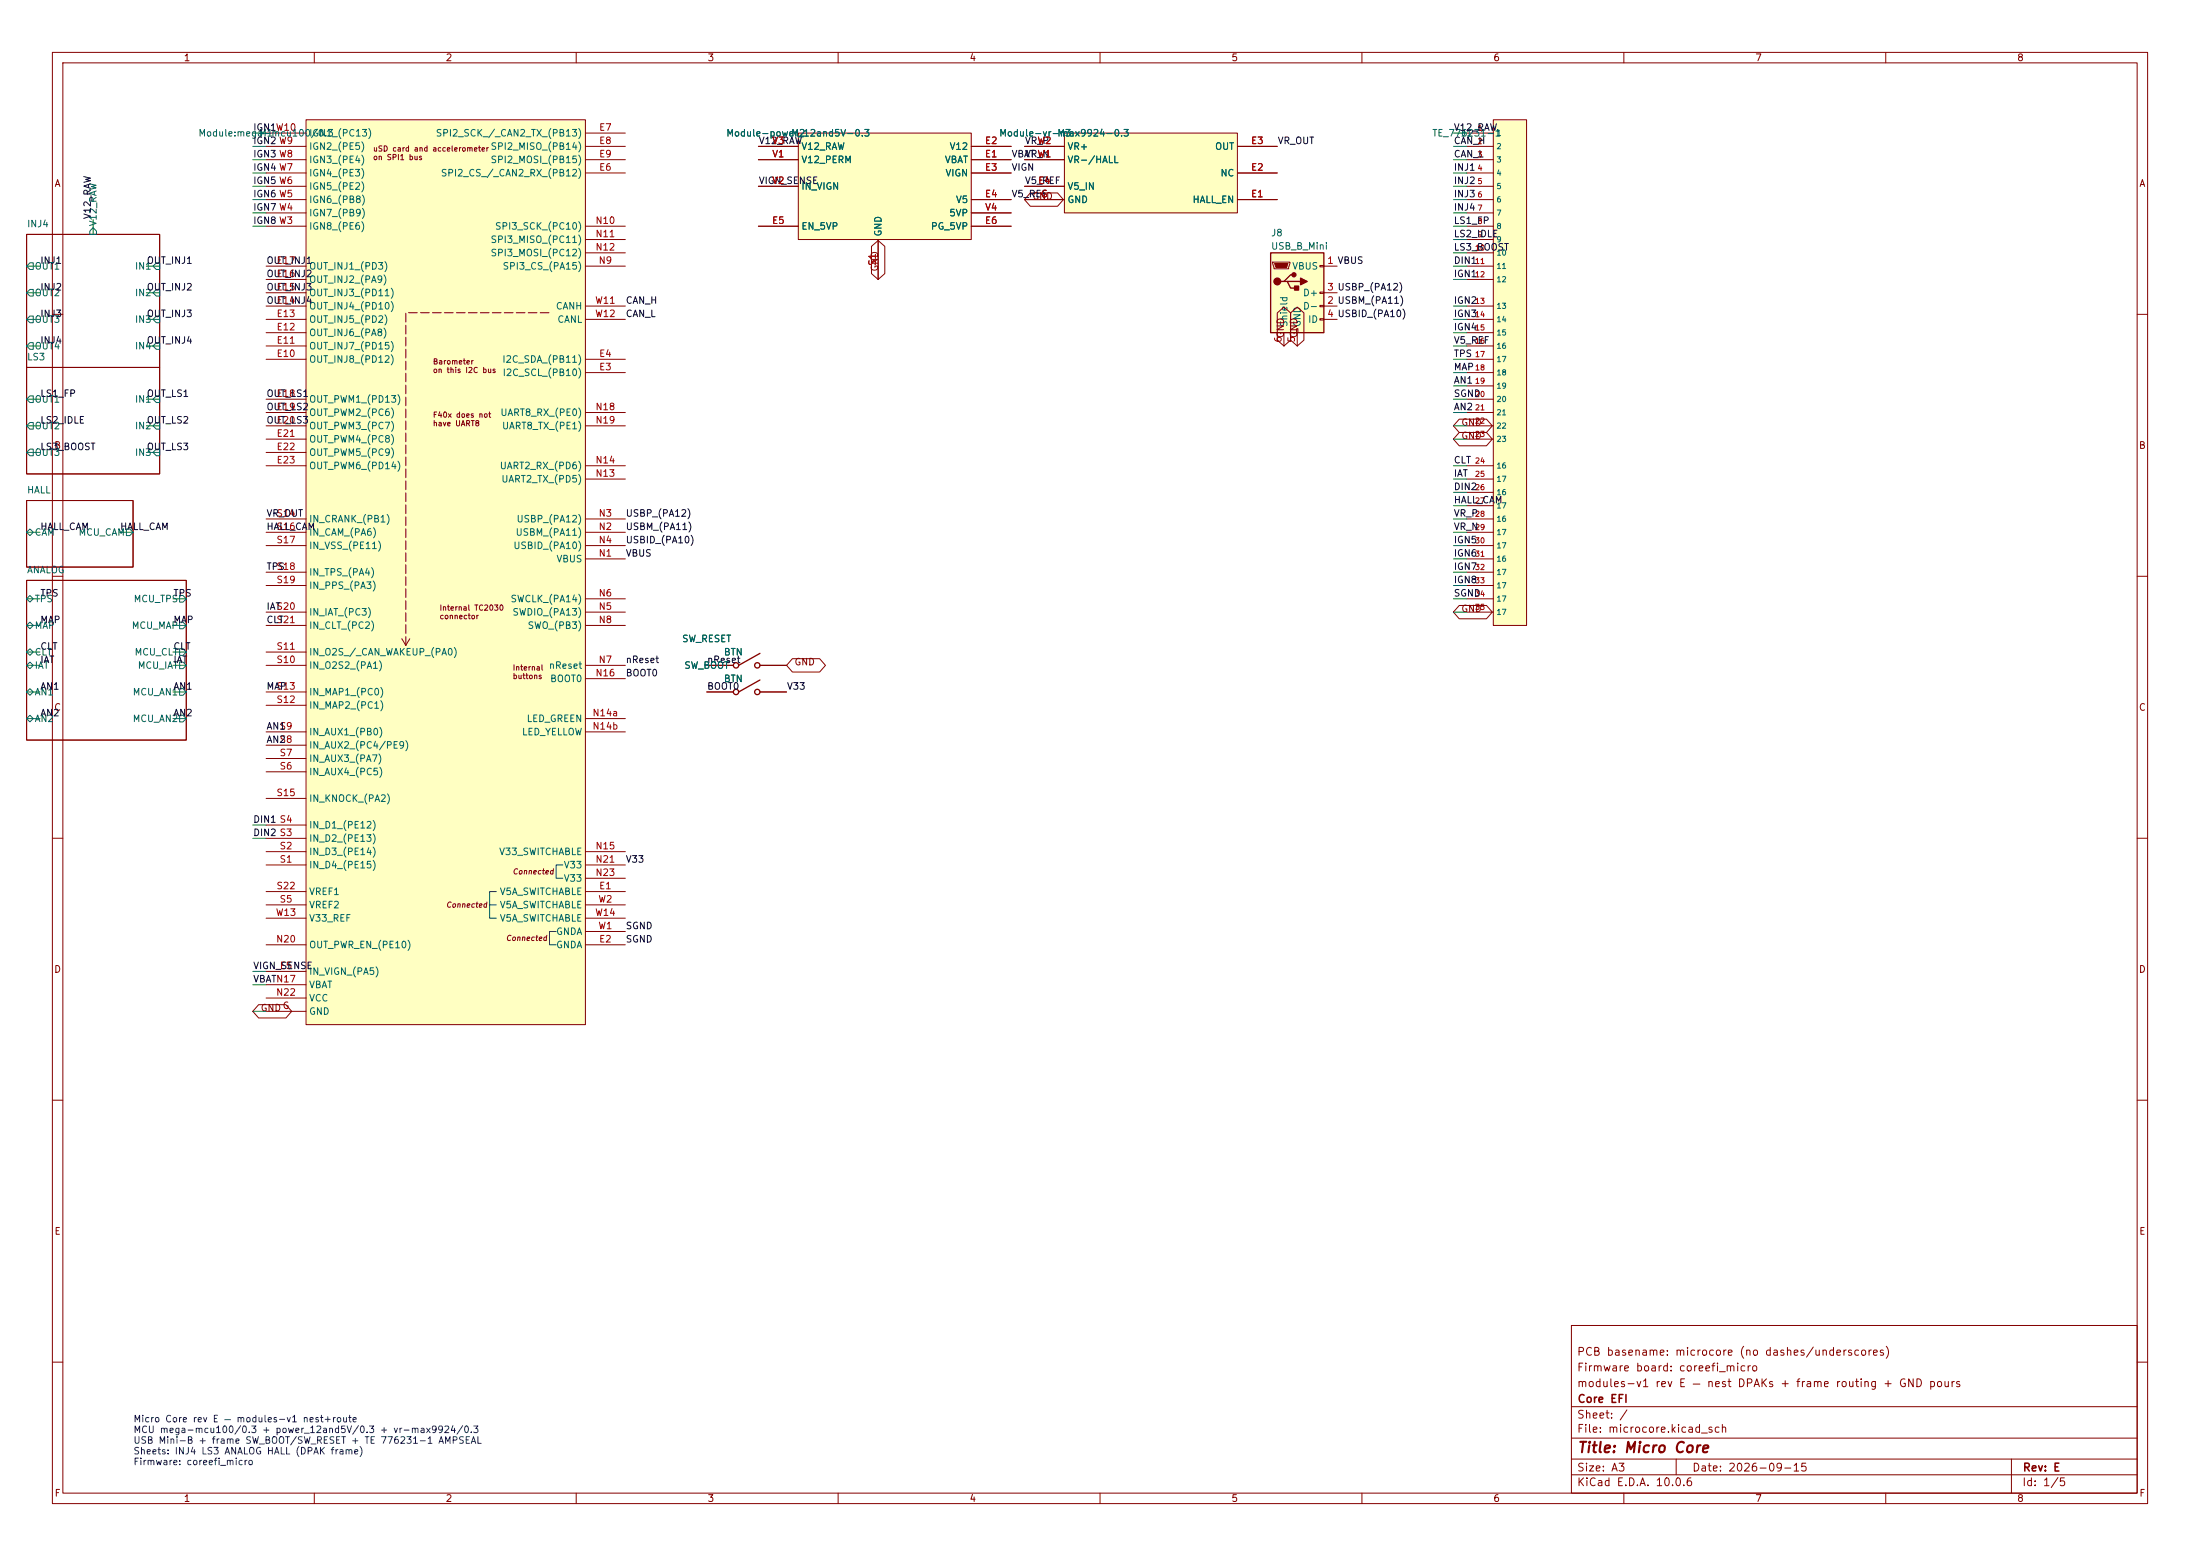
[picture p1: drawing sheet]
<svg xmlns="http://www.w3.org/2000/svg" width="420mm" height="297mm" viewBox="0 0 420 297" stroke-linecap="round" stroke-linejoin="round" font-family="sans-serif">
<g fill="none" stroke="#840000" stroke-width=".19">
<path d="M10 10h400v277h-400zM12 12h396v273h-396zM60 10v2M110 10v2M160 10v2M210 10v2M260 10v2M310 10v2M360 10v2M5.1 44.7h25.4v25.4h-25.4zM5.1 70.1h25.4v20.4h-25.4zM10 60h2"/>
<path d="M408 60h2M5.1 95.5h20.3v12.7h-20.3zM5.1 110.8h30.5v30.5h-30.5zM10 110h2M408 110h2M10 160h2M408 160h2M10 210h2M408 210h2M300 253h108v32h-108zM10 260h2M300 278.5h108"/>
<path d="M300 274.5h108M300 268.5h108M320 278.5v3M384 278.5v6.5M408 260h2M60 285v2M110 285v2M160 285v2M210 285v2M260 285v2M300 281.5h108M310 285v2"/>
<path d="M360 285v2"/>
</g>
<g fill="none" stroke="#006464" stroke-width=".19">
<path d="M5.1 50.8l.6-.6h.6v1.2h-.6zM5.1 55.9l.6-.7h.6v1.3h-.6zM17.8 43.5l.6 .6v.6h-1.3v-.6zM29.8 50.2h.7v1.2h-.7l-.6-.6zM29.8 55.2h.7v1.3h-.7l-.6-.6zM5.7 75.6h.6v1.2h-.6l-.6-.6zM5.7 60.3h.6v1.3h-.6l-.6-.6zM5.7 65.4h.6v1.3h-.6l-.6-.7zM29.8 75.6h.7v1.2h-.7l-.6-.6zM29.8 60.3h.7v1.3h-.7l-.6-.6zM29.8 65.4h.7v1.3h-.7l-.6-.7zM5.7 80.6h.6v1.3h-.6l-.6-.6z"/>
<path d="M5.7 85.7h.6v1.3h-.6l-.6-.6zM29.8 80.6h.7v1.3h-.7l-.6-.6zM29.8 85.7h.7v1.3h-.7l-.6-.6zM5.1 114.3l.6-.6 .6 .6-.6 .6zM5.1 119.4l.6-.7 .6 .7-.6 .6zM5.1 101.6l.6-.6 .6 .6-.6 .6zM24.1 101h.7l.6 .6-.6 .6h-.7zM34.3 113.7h.6l.7 .6-.7 .6h-.6zM34.3 118.7h.6l.7 .7-.7 .6h-.6zM5.1 132.1l.6-.7 .6 .7-.6 .6zM5.1 137.2l.6-.7 .6 .7-.6 .6zM5.7 123.8l.6 .7-.6 .6-.6-.6z"/>
<path d="M5.7 126.4l.6 .6-.6 .6-.6-.6zM34.3 123.8h.6l.7 .7-.7 .6h-.6zM34.3 126.4h.6l.7 .6-.7 .6h-.6zM34.3 131.4h.6l.7 .7-.7 .6h-.6zM34.3 136.5h.6l.7 .7-.7 .6h-.6z"/>
</g>
<path d="M58.4 22.9h53.4v172.7h-53.4z" fill="#ffffc2"/>
<g fill="none" stroke="#840000" stroke-width=".19">
<path d="M50.8 33h7.6M50.8 25.4h7.6M50.8 27.9h7.6M50.8 30.5h7.6M50.8 38.1h7.6M50.8 35.6h7.6M58.4 22.9h53.4v172.7h-53.4zM111.8 33h7.6M111.8 25.4h7.6M111.8 27.9h7.6M111.8 30.5h7.6M50.8 58.4h7.6"/>
<path d="M50.8 55.9h7.6M50.8 53.3h7.6M50.8 50.8h7.6M50.8 43.2h7.6M50.8 40.6h7.6M111.8 58.4h7.6M111.8 50.8h7.6M111.8 43.2h7.6M111.8 45.7h7.6M111.8 48.3h7.6M50.8 68.6h7.6M50.8 66h7.6"/>
<path d="M50.8 63.5h7.6M50.8 61h7.6M50.8 76.2h7.6M50.8 78.7h7.6M111.8 71.1h7.6M111.8 68.6h7.6M111.8 61h7.6M111.8 78.7h7.6M50.8 81.3h7.6M50.8 83.8h7.6M50.8 86.4h7.6M50.8 88.9h7.6"/>
<path d="M50.8 99.1h7.6M111.8 81.3h7.6M111.8 88.9h7.6M111.8 99.1h7.6M111.8 91.4h7.6M50.8 101.6h7.6M50.8 104.1h7.6M50.8 116.8h7.6M50.8 119.4h7.6M50.8 109.2h7.6M50.8 111.8h7.6M111.8 106.7h7.6"/>
<path d="M111.8 101.6h7.6M111.8 104.1h7.6M111.8 116.8h7.6M111.8 114.3h7.6M111.8 119.4h7.6M50.8 127h7.6M50.8 139.7h7.6M50.8 124.5h7.6M50.8 134.6h7.6M50.8 132.1h7.6M76.7 121.9l.8 1.3 .7-1.3M111.8 127h7.6"/>
<path d="M111.8 137.2h7.6M111.8 139.7h7.6M111.8 129.5h7.6M50.8 157.5h7.6M50.8 147.3h7.6M50.8 144.8h7.6M50.8 142.2h7.6M50.8 152.4h7.6M50.8 170.2h7.6M50.8 162.6h7.6M50.8 165.1h7.6M50.8 160h7.6"/>
<path d="M50.8 172.7h7.6M50.8 175.3h7.6M111.8 170.2h7.6M111.8 162.6h7.6M111.8 165.1h7.6M111.8 167.6h7.6M111.8 172.7h7.6M111.8 177.8h7.6M111.8 175.3h7.6M50.8 180.3h7.6M50.8 185.4h7.6M50.8 193h7.6"/>
<path d="M50.8 188h7.6M50.8 190.5h7.6M111.8 180.3h7.6"/>
</g>
<path d="M77.5 123.2v-63.5h27.9" fill="none" stroke="#840000" stroke-width=".19" stroke-dasharray="1.7 .6"/>
<path d="M93.5 172.7h1.2M94.7 170.2h-1.2v5.1h1.2M106.2 177.8h-1.3v2.5h1.3M107.4 165.1h-1.2v2.5h1.2" fill="none" stroke="#073763" stroke-width=".19"/>
<path d="M285.1 22.9h6.3v96.5h-6.3z" fill="#ffffc2"/>
<g fill="none" stroke="#840000" stroke-width=".19">
<path d="M280 25.4h5.1M280 27.9h5.1M280 30.5h5.1M280 33h5.1M280 35.6h5.1M280 38.1h5.1M285.1 22.9h6.3v96.5h-6.3zM280 40.6h5.1M280 43.2h5.1M280 45.7h5.1M280 48.3h5.1M280 50.8h5.1"/>
<path d="M280 53.3h5.1M280 58.4h5.1M280 61h5.1M280 63.5h5.1M280 66h5.1M280 68.6h5.1M280 71.1h5.1M280 73.7h5.1M280 76.2h5.1M280 78.7h5.1M280 81.3h5.1M280 83.8h5.1"/>
<path d="M280 88.9h5.1M280 91.4h5.1M280 94h5.1M280 96.5h5.1M280 99.1h5.1M280 101.6h5.1M280 104.1h5.1M280 106.7h5.1M280 109.2h5.1M280 111.8h5.1M280 114.3h5.1M280 116.8h5.1"/>
</g>
<path d="M203.2 25.4h33v15.2h-33z" fill="#ffffc2"/>
<path d="M195.6 38.1h7.6M195.6 27.9h7.6M195.6 35.6h7.6M195.6 30.5h7.6M203.2 25.4h33v15.2h-33zM236.2 38.1h7.6M236.2 33h7.6M236.2 27.9h7.6M134.9 132.1h5.1M145.1 132.1h5.1" fill="none" stroke="#840000" stroke-width=".19"/>
<g fill="none" stroke="#840000" stroke-width=".25">
<path d="M145.1 129.8l-4.1 2.3"/>
<circle cx="140.5" cy="132.1" r=".51"/>
<circle cx="144.6" cy="132.1" r=".51"/>
</g>
<path d="M152.4 25.4h33v20.3h-33z" fill="#ffffc2"/>
<g fill="none" stroke="#840000" stroke-width=".19">
<path d="M144.8 30.5h7.6M144.8 27.9h7.6M144.8 35.6h7.6M152.4 25.4h33v20.3h-33zM185.4 30.5h7.6M185.4 27.9h7.6M185.4 33h7.6M185.4 38.1h7.6M144.8 43.2h7.6M167.6 45.7v7.6M185.4 43.2h7.6M185.4 40.6h7.6"/>
<path d="M134.9 127h5.1M145.1 127h5.1"/>
</g>
<g fill="none" stroke="#840000" stroke-width=".25">
<path d="M145.1 124.7l-4.1 2.3"/>
<circle cx="140.5" cy="127" r=".51"/>
<circle cx="144.6" cy="127" r=".51"/>
</g>
<path d="M242.6 48.3h10.1v15.2h-10.1z" fill="#ffffc2"/>
<path d="M242.6 48.3h10.1v15.2h-10.1zM245.1 53.7h.6l.7 1.3h1.2M245.7 53.7h2.6M247 52.5h-.6l-1.3 1.2h-.6" fill="none" stroke="#840000" stroke-width=".25"/>
<g fill="none" stroke="#840000" stroke-width=".19">
<path d="M144.8 30.5h7.6M144.8 27.9h7.6M144.8 35.6h7.6M185.4 30.5h7.6M185.4 27.9h7.6M185.4 33h7.6M185.4 38.1h7.6M195.6 30.5h7.6M195.6 27.9h7.6M195.6 38.1h7.6M195.6 35.6h7.6M196.7 36.8h5.2l1.1 1.3-1.1 1.3h-5.2l-1.1-1.3z"/>
<path d="M236.2 27.9h7.6M236.2 33h7.6M236.2 38.1h7.6M144.8 43.2h7.6M166.4 47l1.2-1.1 1.3 1.1v5.2l-1.3 1.1-1.2-1.1zM167.6 45.7v7.6M185.4 43.2h7.6M185.4 40.6h7.6M243 50h3.3v.3l-.3 1h-2.8zM243.8 59.7l1.3-1.1 1.3 1.1v5.2l-1.3 1.1-1.3-1.1zM246.4 59.7l1.2-1.1 1.3 1.1v5.2l-1.3 1.1-1.2-1.1zM252 50.7h.7v.2h-.7z"/>
<path d="M252 55.8h.7v.2h-.7zM252 58.3h.7v.2h-.7zM252.7 50.8h2.6M252.7 58.4h2.6M252.7 55.9h2.6M245.1 63.5v2.5M247.5 62.7h.3v.8h-.3zM247.6 63.5v2.5M252 60.8h.7v.3h-.7zM252.7 61h2.6M278.6 80h5.2l1.1 1.3-1.1 1.3h-5.2l-1.1-1.3zM278.6 82.5h5.2l1.1 1.3-1.1 1.3h-5.2l-1.1-1.3z"/>
<path d="M278.6 115.6h5.2l1.1 1.2-1.1 1.3h-5.2l-1.1-1.3zM134.9 127h5.1M134.9 132.1h5.1M145.1 127h5.1M145.1 132.1h5.1M151.3 125.7h5.2l1.1 1.3-1.1 1.3h-5.2l-1.1-1.3zM49.4 191.8h5.2l1.1 1.2-1.1 1.3h-5.2l-1.1-1.3z"/>
</g>
<path d="M243.3 50.3h2.6l-.3 .8h-2z" fill="#840000" stroke="#840000" stroke-width=".19"/>
<g fill="#840000" stroke="#840000" stroke-width=".25">
<path d="M247.1 54.6h.8v.8h-.8z"/>
<path d="M248.3 53.1l1.3 .6-1.3 .7z"/>
<circle cx="243.8" cy="53.7" r=".63"/>
<circle cx="247" cy="52.5" r=".38"/>
</g>
<g fill="none" stroke="#009600" stroke-width=".19">
<path d="M48.3 25.4h2.5M48.3 38.1h2.5M48.3 35.6h2.5M48.3 33h2.5M48.3 30.5h2.5M48.3 27.9h2.5M277.5 25.4h2.5M277.5 38.1h2.5M277.5 35.6h2.5M277.5 33h2.5M277.5 30.5h2.5M277.5 27.9h2.5"/>
<path d="M5.1 50.8h2.5M5.1 55.9h2.5M17.8 41.9v2.8M27.9 50.8h2.6M27.9 55.9h2.6M48.3 40.6h2.5M48.3 43.2h2.5M277.5 50.8h2.5M277.5 58.4h2.5M277.5 53.3h2.5M277.5 48.3h2.5M277.5 45.7h2.5"/>
<path d="M277.5 40.6h2.5M277.5 43.2h2.5M5.1 61h2.5M5.1 66h2.5M5.1 76.2h2.5M27.9 61h2.6M27.9 66h2.6M27.9 76.2h2.6M277.5 63.5h2.5M277.5 61h2.5M277.5 66h2.5M277.5 68.6h2.5"/>
<path d="M277.5 71.1h2.5M277.5 76.2h2.5M277.5 73.7h2.5M277.5 78.7h2.5M5.1 81.3h2.5M5.1 86.4h2.5M27.9 81.3h2.6M27.9 86.4h2.6M277.5 99.1h2.5M277.5 94h2.5M277.5 96.5h2.5M277.5 81.3h2.5"/>
<path d="M277.5 83.8h2.5M277.5 91.4h2.5M277.5 88.9h2.5M5.1 101.6h2.5M5.1 114.3h2.5M5.1 119.4h2.5M22.9 101.6h2.5M33 114.3h2.6M33 119.4h2.6M277.5 101.6h2.5M277.5 114.3h2.5M277.5 111.8h2.5"/>
<path d="M277.5 109.2h2.5M277.5 106.7h2.5M277.5 104.1h2.5M277.5 116.8h2.5M5.1 137.2h2.5M5.1 132.1h2.5M5.1 127h2.5M5.1 124.5h2.5M33 137.2h2.6M33 132.1h2.6M33 127h2.6M33 124.5h2.6"/>
<path d="M48.3 157.5h2.5M48.3 160h2.5M48.3 185.4h2.5M48.3 188h2.5M48.3 193h2.5"/>
</g>
<text font-size="2" fill="#840000" x="301" y="277.8">Title: Micro Core</text>
<g font-size="1.5" fill="#840000">
<text x="300.9" y="262.1">Firmware board: coreefi_micro</text>
<text x="300.9" y="259.1">PCB basename: microcore (no dashes/underscores)</text>
<text x="300.9" y="265.1">modules-v1 rev E — nest DPAKs + frame routing + GND pours</text>
<text x="301" y="268.1">Core EFI</text>
<text x="300.9" y="273.8">File: microcore.kicad_sch</text>
<text x="300.9" y="271.1">Sheet: /</text>
<text x="300.9" y="281.2">Size: A3</text>
<text x="322.9" y="281.2">Date: 2026-09-15</text>
<text x="386" y="281.2">Rev: E</text>
<text x="300.9" y="284">KiCad E.D.A. 10.0.6</text>
<text x="385.9" y="284">Id: 1/5</text>
</g>
<g font-size="1.3" fill="#840000">
<text x="35" y="12">1</text>
<text x="85" y="12">2</text>
<text x="135" y="12">3</text>
<text x="185" y="12">4</text>
<text x="235" y="12">5</text>
<text x="285" y="12">6</text>
<text x="335" y="12">7</text>
<text x="385" y="12">8</text>
<text x="10.3" y="36">A</text>
<text x="408.3" y="36">A</text>
<text x="197" y="38.4">GND</text>
<text x="168" y="51.9" transform="rotate(-90 168 51.9)">GND</text>
<text x="245.4" y="64.6" transform="rotate(-90 245.4 64.6)">GND</text>
<text x="248" y="64.6" transform="rotate(-90 248 64.6)">GND</text>
<text x="278.9" y="81.6">GND</text>
<text x="10.2" y="86">B</text>
<text x="278.9" y="84.1">GND</text>
<text x="408.2" y="86">B</text>
<text x="278.9" y="117.2">GND</text>
<text x="151.6" y="127.3">GND</text>
<text x="10.2" y="136">C</text>
<text x="408.2" y="136">C</text>
<text x="10.2" y="186">D</text>
<text x="408.2" y="186">D</text>
<text x="49.7" y="193.4">GND</text>
<text x="10.3" y="236">E</text>
<text x="408.3" y="236">E</text>
<text x="10.3" y="286">F</text>
<text x="35" y="287">1</text>
<text x="85" y="287">2</text>
<text x="135" y="287">3</text>
<text x="185" y="287">4</text>
<text x="235" y="287">5</text>
<text x="285" y="287">6</text>
<text x="335" y="287">7</text>
<text x="385" y="287">8</text>
<text x="408.3" y="286">F</text>
</g>
<g font-size="1.3" fill="#006464">
<text x="37.8" y="26.4">Module:mega-mcu100/0.3</text>
<text x="49.3" y="26.4">M1</text>
<text x="58.9" y="28.9">IGN2_(PE5)</text>
<text x="58.9" y="26.4">IGN1_(PC13)</text>
<text x="83.1" y="26.4">SPI2_SCK_/_CAN2_TX_(PB13)</text>
<text x="93.5" y="28.9">SPI2_MISO_(PB14)</text>
<text x="138.5" y="26.4">Module-power_12and5V-0.3</text>
<text x="150.9" y="26.4">M2</text>
<text x="152.9" y="28.9">V12_RAW</text>
<text x="181.2" y="28.9">V12</text>
<text x="190.6" y="26.4">Module-vr-max9924-0.3</text>
<text x="201.7" y="26.4">M3</text>
<text x="203.7" y="28.9">VR+</text>
<text x="231.9" y="28.9">OUT</text>
<text x="273.3" y="26.4">TE_776231-1</text>
<text x="278.8" y="26.4">J1</text>
<text x="58.9" y="34">IGN4_(PE3)</text>
<text x="58.9" y="31.4">IGN3_(PE4)</text>
<text x="84.1" y="34">SPI2_CS_/_CAN2_RX_(PB12)</text>
<text x="93.5" y="31.4">SPI2_MOSI_(PB15)</text>
<text x="152.9" y="31.4">V12_PERM</text>
<text x="180.3" y="31.4">VBAT</text>
<text x="180.4" y="34">VIGN</text>
<text x="203.7" y="31.4">VR-/HALL</text>
<text x="232.9" y="34">NC</text>
<text x="58.9" y="41.6">IGN7_(PB9)</text>
<text x="58.9" y="39.1">IGN6_(PB8)</text>
<text x="58.9" y="36.5">IGN5_(PE2)</text>
<text x="152.9" y="36.5">IN_VIGN</text>
<text x="181.1" y="41.6">5VP</text>
<text x="182.4" y="39.1">V5</text>
<text x="203.7" y="36.5">V5_IN</text>
<text x="203.7" y="39.1">GND</text>
<text x="227.6" y="39.1">HALL_EN</text>
<text x="5.1" y="43.7">INJ4</text>
<text x="18.7" y="43.3" transform="rotate(-90 18.7 43.3)">V12_RAW</text>
<text x="58.9" y="44.1">IGN8_(PE6)</text>
<text x="93.5" y="46.7">SPI3_MISO_(PC11)</text>
<text x="94.4" y="44.1">SPI3_SCK_(PC10)</text>
<text x="152.9" y="44.1">EN_5VP</text>
<text x="168.6" y="45.2" transform="rotate(-90 168.6 45.2)">GND</text>
<text x="177.6" y="44.1">PG_5VP</text>
<text x="242.6" y="45.4">J8</text>
<text x="242.6" y="48">USB_B_Mini</text>
<text x="6.5" y="51.8">OUT1</text>
<text x="25.6" y="51.8">IN1</text>
<text x="58.9" y="51.8">OUT_INJ1_(PD3)</text>
<text x="93.5" y="49.2">SPI3_MOSI_(PC12)</text>
<text x="95.8" y="51.8">SPI3_CS_(PA15)</text>
<text x="246.6" y="51.8">VBUS</text>
<text x="6.5" y="56.8">OUT2</text>
<text x="25.6" y="56.8">IN2</text>
<text x="58.9" y="59.4">OUT_INJ4_(PD10)</text>
<text x="58.9" y="56.8">OUT_INJ3_(PD11)</text>
<text x="58.9" y="54.3">OUT_INJ2_(PA9)</text>
<text x="106" y="59.4">CANH</text>
<text x="248.6" y="59.4">D-</text>
<text x="248.6" y="56.8">D+</text>
<text x="6.5" y="61.9">OUT3</text>
<text x="25.6" y="61.9">IN3</text>
<text x="58.9" y="64.5">OUT_INJ6_(PA8)</text>
<text x="58.9" y="61.9">OUT_INJ5_(PD2)</text>
<text x="106.3" y="61.9">CANL</text>
<text x="246.1" y="62.5" transform="rotate(-90 246.1 62.5)">Shield</text>
<text x="248.6" y="62.5" transform="rotate(-90 248.6 62.5)">GND</text>
<text x="249.6" y="61.9">ID</text>
<text x="5.1" y="69.1">LS3</text>
<text x="6.5" y="67">OUT4</text>
<text x="25.6" y="67">IN4</text>
<text x="58.9" y="69.5">OUT_INJ8_(PD12)</text>
<text x="58.9" y="67">OUT_INJ7_(PD15)</text>
<text x="95.8" y="69.5">I2C_SDA_(PB11)</text>
<text x="6.5" y="77.2">OUT1</text>
<text x="25.6" y="77.2">IN1</text>
<text x="58.9" y="77.2">OUT_PWM1_(PD13)</text>
<text x="95.8" y="72.1">I2C_SCL_(PB10)</text>
<text x="6.5" y="82.2">OUT2</text>
<text x="25.6" y="82.2">IN2</text>
<text x="58.9" y="79.7">OUT_PWM2_(PC6)</text>
<text x="58.9" y="82.2">OUT_PWM3_(PC7)</text>
<text x="95.4" y="79.7">UART8_RX_(PE0)</text>
<text x="95.7" y="82.2">UART8_TX_(PE1)</text>
<text x="6.5" y="87.3">OUT3</text>
<text x="25.6" y="87.3">IN3</text>
<text x="58.9" y="84.8">OUT_PWM4_(PC8)</text>
<text x="58.9" y="87.3">OUT_PWM5_(PC9)</text>
<text x="58.9" y="89.9">OUT_PWM6_(PD14)</text>
<text x="95.3" y="89.9">UART2_RX_(PD6)</text>
<text x="5.1" y="94.5">HALL</text>
<text x="95.6" y="92.4">UART2_TX_(PD5)</text>
<text x="58.9" y="100">IN_CRANK_(PB1)</text>
<text x="98.5" y="100">USBP_(PA12)</text>
<text x="6.5" y="102.6">CAM</text>
<text x="14.9" y="102.6">MCU_CAM</text>
<text x="58.9" y="102.6">IN_CAM_(PA6)</text>
<text x="58.9" y="105.1">IN_VSS_(PE11)</text>
<text x="97.9" y="105.1">USBID_(PA10)</text>
<text x="98.3" y="102.6">USBM_(PA11)</text>
<text x="106.1" y="107.6">VBUS</text>
<text x="5.1" y="109.7">ANALOG</text>
<text x="58.9" y="110.2">IN_TPS_(PA4)</text>
<text x="58.9" y="112.7">IN_PPS_(PA3)</text>
<text x="6.5" y="115.3">TPS</text>
<text x="25.4" y="115.3">MCU_TPS</text>
<text x="58.9" y="117.8">IN_IAT_(PC3)</text>
<text x="97.4" y="115.3">SWCLK_(PA14)</text>
<text x="97.7" y="117.8">SWDIO_(PA13)</text>
<text x="6.5" y="120.3">MAP</text>
<text x="6.5" y="125.4">CLT</text>
<text x="25" y="120.3">MCU_MAP</text>
<text x="25.6" y="125.4">MCU_CLT</text>
<text x="58.9" y="125.4">IN_O2S_/_CAN_WAKEUP_(PA0)</text>
<text x="58.9" y="120.3">IN_CLT_(PC2)</text>
<text x="100.6" y="120.3">SWO_(PB3)</text>
<text x="130.1" y="122.9">SW_RESET</text>
<text x="138.1" y="125.4">BTN</text>
<text x="6.5" y="128">IAT</text>
<text x="26.2" y="128">MCU_IAT</text>
<text x="58.9" y="128">IN_O2S2_(PA1)</text>
<text x="104.7" y="128">nReset</text>
<text x="104.9" y="130.5">BOOT0</text>
<text x="130.5" y="128">SW_BOOT</text>
<text x="138.1" y="130.5">BTN</text>
<text x="6.5" y="133">AN1</text>
<text x="25.2" y="133">MCU_AN1</text>
<text x="58.9" y="135.6">IN_MAP2_(PC1)</text>
<text x="58.9" y="133">IN_MAP1_(PC0)</text>
<text x="6.5" y="138.1">AN2</text>
<text x="25.2" y="138.1">MCU_AN2</text>
<text x="58.9" y="143.2">IN_AUX2_(PC4/PE9)</text>
<text x="58.9" y="140.7">IN_AUX1_(PB0)</text>
<text x="99.5" y="140.7">LED_YELLOW</text>
<text x="100.4" y="138.1">LED_GREEN</text>
<text x="58.9" y="148.3">IN_AUX4_(PC5)</text>
<text x="58.9" y="145.7">IN_AUX3_(PA7)</text>
<text x="58.9" y="153.4">IN_KNOCK_(PA2)</text>
<text x="58.9" y="161">IN_D2_(PE13)</text>
<text x="58.9" y="158.4">IN_D1_(PE12)</text>
<text x="58.9" y="166.1">IN_D4_(PE15)</text>
<text x="58.9" y="163.5">IN_D3_(PE14)</text>
<text x="95.2" y="163.5">V33_SWITCHABLE</text>
<text x="107.5" y="166.1">V33</text>
<text x="58.9" y="173.7">VREF2</text>
<text x="58.9" y="171.1">VREF1</text>
<text x="95.3" y="171.1">V5A_SWITCHABLE</text>
<text x="95.3" y="173.7">V5A_SWITCHABLE</text>
<text x="107.5" y="168.6">V33</text>
<text x="58.9" y="176.2">V33_REF</text>
<text x="95.3" y="176.2">V5A_SWITCHABLE</text>
<text x="106.1" y="178.8">GNDA</text>
<text x="58.9" y="181.3">OUT_PWR_EN_(PE10)</text>
<text x="106.1" y="181.3">GNDA</text>
<text x="58.9" y="186.4">IN_VIGN_(PA5)</text>
<text x="58.9" y="188.9">VBAT</text>
<text x="58.9" y="191.5">VCC</text>
<text x="58.9" y="194">GND</text>
</g>
<g font-size="1.3" fill="#0f0f0f">
<text x="48.2" y="25.3">IGN1W10</text>
<text x="48.2" y="27.8">IGN2 W9</text>
<text x="144.8" y="27.8">V12_RAW</text>
<text x="195.6" y="27.8">VR_P</text>
<text x="243.8" y="27.8">VR_OUT</text>
<text x="277.4" y="25.3">V12_RAW</text>
<text x="277.4" y="27.8">CAN_H</text>
<text x="48.2" y="30.4">IGN3 W8</text>
<text x="48.2" y="32.9">IGN4 W7</text>
<text x="48.2" y="35.4">IGN5 W6</text>
<text x="144.8" y="35.4">VIGN_SENSE</text>
<text x="193" y="30.4">VBAT W1</text>
<text x="193" y="32.9">VIGN</text>
<text x="195.6" y="30.4">VR_N</text>
<text x="195.6" y="35.4">V5_REF</text>
<text x="277.4" y="32.9">INJ1</text>
<text x="277.4" y="35.4">INJ2</text>
<text x="277.4" y="30.4">CAN_L</text>
<text x="17.7" y="41.9" transform="rotate(-90 17.7 41.9)">V12_RAW</text>
<text x="48.2" y="38">IGN6 W5</text>
<text x="48.2" y="40.5">IGN7 W4</text>
<text x="193" y="38">V5_REF</text>
<text x="277.4" y="38">INJ3</text>
<text x="277.4" y="40.5">INJ4</text>
<text x="48.2" y="43.1">IGN8 W3</text>
<text x="277.4" y="43.1">LS1_FP</text>
<text x="277.4" y="45.6">LS2_IDLE</text>
<text x="7.6" y="50.7">INJ1</text>
<text x="27.9" y="50.7">OUT_INJ1</text>
<text x="50.8" y="50.7">OUT_INJ1</text>
<text x="50.8" y="53.2">OUT_INJ2</text>
<text x="277.4" y="48.1">LS3_BOOST</text>
<text x="277.4" y="53.2">IGN1</text>
<text x="277.4" y="50.7">DIN1</text>
<text x="7.6" y="55.8">INJ2</text>
<text x="27.9" y="55.8">OUT_INJ2</text>
<text x="50.8" y="58.3">OUT_INJ4</text>
<text x="50.8" y="55.8">OUT_INJ3</text>
<text x="119.4" y="58.3">CAN_H</text>
<text x="277.4" y="58.3">IGN2</text>
<text x="7.6" y="65.9">INJ4</text>
<text x="7.6" y="60.8">INJ3</text>
<text x="27.9" y="65.9">OUT_INJ4</text>
<text x="27.9" y="60.8">OUT_INJ3</text>
<text x="119.4" y="60.8">CAN_L</text>
<text x="277.4" y="60.8">IGN3</text>
<text x="277.4" y="63.4">IGN4</text>
<text x="277.4" y="65.9">V5_REF</text>
<text x="277.4" y="71">MAP</text>
<text x="277.4" y="68.5">TPS</text>
<text x="7.6" y="76.1">LS1_FP</text>
<text x="27.9" y="76.1">OUT_LS1</text>
<text x="50.8" y="76.1">OUT_LS1</text>
<text x="277.4" y="73.5">AN1</text>
<text x="277.4" y="76.1">SGND</text>
<text x="7.6" y="81.2">LS2_IDLE</text>
<text x="27.9" y="81.2">OUT_LS2</text>
<text x="50.8" y="78.6">OUT_LS2</text>
<text x="50.8" y="81.2">OUT_LS3</text>
<text x="277.4" y="78.6">AN2</text>
<text x="7.6" y="86.2">LS3_BOOST</text>
<text x="27.9" y="86.2">OUT_LS3</text>
<text x="277.4" y="88.8">CLT</text>
<text x="277.4" y="91.3">IAT</text>
<text x="277.4" y="93.9">DIN2</text>
<text x="7.6" y="101.5">HALL_CAM</text>
<text x="22.8" y="101.5">HALL_CAM</text>
<text x="50.8" y="98.9">VR_OUT</text>
<text x="50.8" y="101.5">HALL_CAM</text>
<text x="119.4" y="98.9">USBP_(PA12)</text>
<text x="119.4" y="101.5">USBM_(PA11)</text>
<text x="277.4" y="96.4">HALL_CAM</text>
<text x="277.4" y="98.9">VR_P</text>
<text x="277.4" y="101.5">VR_N</text>
<text x="119.4" y="104">USBID_(PA10)</text>
<text x="119.4" y="106.6">VBUS</text>
<text x="277.4" y="104">IGN5</text>
<text x="277.4" y="106.6">IGN6</text>
<text x="50.8" y="109.1">TPS</text>
<text x="277.4" y="109.1">IGN7</text>
<text x="277.4" y="111.6">IGN8</text>
<text x="7.6" y="114.2">TPS</text>
<text x="7.6" y="119.3">MAP</text>
<text x="33" y="114.2">TPS</text>
<text x="33" y="119.3">MAP</text>
<text x="50.8" y="116.7">IAT</text>
<text x="50.8" y="119.3">CLT</text>
<text x="277.4" y="114.2">SGND</text>
<text x="7.6" y="124.3">CLT</text>
<text x="33" y="124.3">CLT</text>
<text x="7.6" y="126.9">IAT</text>
<text x="7.6" y="132">AN1</text>
<text x="33" y="126.9">IAT</text>
<text x="33" y="132">AN1</text>
<text x="50.8" y="132">MAP</text>
<text x="119.4" y="126.9">nReset</text>
<text x="119.4" y="129.4">BOOT0</text>
<text x="134.9" y="126.9">nReset</text>
<text x="134.9" y="132">BOOT0</text>
<text x="150.1" y="132">V33</text>
<text x="7.6" y="137">AN2</text>
<text x="33" y="137">AN2</text>
<text x="50.8" y="139.6">AN1</text>
<text x="50.8" y="142.1">AN2</text>
<text x="48.2" y="157.4">DIN1 S4</text>
<text x="48.2" y="159.9">DIN2 S3</text>
<text x="119.4" y="165">V33</text>
<text x="119.4" y="177.7">SGND</text>
<text x="48.2" y="185.3">VIGN_SENSE</text>
<text x="119.4" y="180.2">SGND</text>
<text x="48.2" y="187.8">VBATN17</text>
</g>
<g font-size="1.3" fill="#a90000">
<text x="114.3" y="25.3">E7</text>
<text x="114.3" y="27.8">E8</text>
<text x="147.3" y="27.8">V3</text>
<text x="187.9" y="27.8">E2</text>
<text x="197.9" y="27.8">W2</text>
<text x="238.7" y="27.8">E3</text>
<text x="114.3" y="32.9">E6</text>
<text x="114.3" y="30.3">E9</text>
<text x="147.3" y="30.3">V1</text>
<text x="147.3" y="35.4">V2</text>
<text x="187.9" y="30.3">E1</text>
<text x="187.9" y="32.9">E3</text>
<text x="197.9" y="30.3">W1</text>
<text x="198.1" y="35.4">E4</text>
<text x="238.7" y="32.9">E2</text>
<text x="187.9" y="38">E4</text>
<text x="188" y="40.5">V4</text>
<text x="198.6" y="38">G</text>
<text x="238.7" y="38">E1</text>
<text x="113.6" y="43">N10</text>
<text x="113.6" y="45.6">N11</text>
<text x="147.3" y="43">E5</text>
<text x="187.9" y="43">E6</text>
<text x="52.7" y="53.2">E16</text>
<text x="52.7" y="50.7">E17</text>
<text x="113.6" y="48.1">N12</text>
<text x="114.2" y="50.7">N9</text>
<text x="167.5" y="50.9" transform="rotate(-90 167.5 50.9)">S1</text>
<text x="253.3" y="50.7">1 VBUS</text>
<text x="52.7" y="58.3">E14</text>
<text x="52.7" y="55.7">E15</text>
<text x="113.5" y="58.3">W11</text>
<text x="253.3" y="58.3">2 USBM_(PA11)</text>
<text x="253.3" y="55.7">3 USBP_(PA12)</text>
<text x="52.7" y="65.9">E11</text>
<text x="52.7" y="63.4">E12</text>
<text x="52.7" y="60.8">E13</text>
<text x="113.5" y="60.8">W12</text>
<text x="245" y="65.5" transform="rotate(-90 245 65.5)">6</text>
<text x="247.5" y="65.5" transform="rotate(-90 247.5 65.5)">5</text>
<text x="253.3" y="60.8">4 USBID_(PA10)</text>
<text x="52.7" y="68.4">E10</text>
<text x="114.3" y="71">E3</text>
<text x="114.3" y="68.4">E4</text>
<text x="52.7" y="76.1">E18</text>
<text x="52.7" y="78.6">E19</text>
<text x="52.7" y="81.1">E20</text>
<text x="52.7" y="83.7">E21</text>
<text x="113.6" y="78.6">N18</text>
<text x="113.6" y="81.1">N19</text>
<text x="52.7" y="86.2">E22</text>
<text x="52.7" y="88.8">E23</text>
<text x="113.6" y="88.8">N14</text>
<text x="113.6" y="91.3">N13</text>
<text x="52.7" y="98.9">S14</text>
<text x="52.7" y="101.5">S16</text>
<text x="114.2" y="101.5">N2</text>
<text x="114.2" y="98.9">N3</text>
<text x="52.7" y="104">S17</text>
<text x="114.2" y="106.5">N1</text>
<text x="114.2" y="104">N4</text>
<text x="52.7" y="109.1">S18</text>
<text x="52.7" y="111.6">S19</text>
<text x="52.7" y="116.7">S20</text>
<text x="52.7" y="119.2">S21</text>
<text x="114.2" y="116.7">N5</text>
<text x="114.2" y="114.2">N6</text>
<text x="114.2" y="119.2">N8</text>
<text x="52.7" y="124.3">S11</text>
<text x="52.7" y="126.9">S10</text>
<text x="52.7" y="131.9">S13</text>
<text x="113.6" y="129.4">N16</text>
<text x="114.2" y="126.9">N7</text>
<text x="52.7" y="134.5">S12</text>
<text x="113" y="137">N14a</text>
<text x="53.3" y="142.1">S8</text>
<text x="53.3" y="139.6">S9</text>
<text x="113" y="139.6">N14b</text>
<text x="53.3" y="147.2">S6</text>
<text x="53.3" y="144.6">S7</text>
<text x="52.7" y="152.3">S15</text>
<text x="53.3" y="165">S1</text>
<text x="53.3" y="162.4">S2</text>
<text x="113.6" y="162.4">N15</text>
<text x="113.6" y="165">N21</text>
<text x="113.6" y="167.5">N23</text>
<text x="52.7" y="170">S22</text>
<text x="53.3" y="172.6">S5</text>
<text x="114.1" y="172.6">W2</text>
<text x="114.3" y="170">E1</text>
<text x="52.5" y="175.1">W13</text>
<text x="113.5" y="175.1">W14</text>
<text x="114.1" y="177.7">W1</text>
<text x="52.6" y="180.2">N20</text>
<text x="53.3" y="185.3">E5</text>
<text x="114.3" y="180.2">E2</text>
<text x="52.6" y="190.4">N22</text>
<text x="53.8" y="192.9">G</text>
</g>
<g font-size="1.3" fill="#0000c2">
<text x="25.4" y="271.8">Micro Core rev E — modules-v1 nest+route</text>
<text x="25.4" y="273.8">MCU mega-mcu100/0.3 + power_12and5V/0.3 + vr-max9924/0.3</text>
<text x="25.4" y="275.9">USB Mini-B + frame SW_BOOT/SW_RESET + TE 776231-1 AMPSEAL</text>
<text x="25.4" y="277.9">Sheets: INJ4 LS3 ANALOG HALL (DPAK frame)</text>
<text x="25.4" y="280">Firmware: coreefi_micro</text>
</g>
<g font-size="1" fill="#840000">
<text x="71.1" y="29.2">uSD card and accelerometer</text>
<text x="71.1" y="30.8">on SPI1 bus</text>
<text x="82.5" y="69.8">Barometer</text>
<text x="82.5" y="71.4">on this I2C bus</text>
<text x="82.5" y="80">F40x does not</text>
<text x="82.5" y="81.6">have UART8</text>
<text x="83.8" y="116.8">Internal TC2030</text>
<text x="83.8" y="118.4">connector</text>
<text x="97.8" y="128.2">Internal</text>
<text x="97.8" y="129.9">buttons</text>
<text x="97.7" y="167.1">Connected</text>
<text x="85" y="173.5">Connected</text>
<text x="96.5" y="179.8">Connected</text>
</g>
<g font-size="1" fill="#a90000">
<text x="282" y="25.2">1</text>
<text x="282" y="27.8">2</text>
<text x="282" y="30.3">3</text>
<text x="282" y="32.8">4</text>
<text x="282" y="35.4">5</text>
<text x="282" y="37.9">6</text>
<text x="282" y="40.5">7</text>
<text x="282" y="43">8</text>
<text x="282" y="45.5">9</text>
<text x="281.5" y="48.1">10</text>
<text x="281.5" y="50.6">11</text>
<text x="281.5" y="53.2">12</text>
<text x="281.5" y="58.2">13</text>
<text x="281.5" y="60.8">14</text>
<text x="281.5" y="63.3">15</text>
<text x="281.5" y="65.9">16</text>
<text x="281.5" y="68.4">17</text>
<text x="281.5" y="70.9">18</text>
<text x="281.5" y="73.5">19</text>
<text x="281.5" y="76">20</text>
<text x="281.5" y="78.6">21</text>
<text x="281.5" y="81.1">22</text>
<text x="281.5" y="83.6">23</text>
<text x="281.5" y="88.7">24</text>
<text x="281.5" y="91.3">25</text>
<text x="281.5" y="93.8">26</text>
<text x="281.5" y="96.3">27</text>
<text x="281.5" y="98.9">28</text>
<text x="281.5" y="101.4">29</text>
<text x="281.5" y="104">30</text>
<text x="281.5" y="106.5">31</text>
<text x="281.5" y="109">32</text>
<text x="281.5" y="111.6">33</text>
<text x="281.5" y="114.1">34</text>
<text x="281.5" y="116.7">35</text>
</g>
<g font-size="1" fill="#006464">
<text x="285.6" y="26.2">1</text>
<text x="285.6" y="28.7">2</text>
<text x="285.6" y="31.2">3</text>
<text x="285.6" y="33.8">4</text>
<text x="285.6" y="36.3">5</text>
<text x="285.6" y="38.9">6</text>
<text x="285.6" y="41.4">7</text>
<text x="285.6" y="43.9">8</text>
<text x="285.6" y="46.5">9</text>
<text x="285.6" y="49">10</text>
<text x="285.6" y="51.6">11</text>
<text x="285.6" y="54.1">12</text>
<text x="285.6" y="59.2">13</text>
<text x="285.6" y="61.7">14</text>
<text x="285.6" y="64.3">15</text>
<text x="285.6" y="66.8">16</text>
<text x="285.6" y="69.3">17</text>
<text x="285.6" y="71.9">18</text>
<text x="285.6" y="74.4">19</text>
<text x="285.6" y="77">20</text>
<text x="285.6" y="79.5">21</text>
<text x="285.6" y="82">22</text>
<text x="285.6" y="84.6">23</text>
<text x="285.6" y="89.7">16</text>
<text x="285.6" y="92.2">17</text>
<text x="285.6" y="94.7">16</text>
<text x="285.6" y="97.3">17</text>
<text x="285.6" y="99.8">16</text>
<text x="285.6" y="102.4">17</text>
<text x="285.6" y="104.9">17</text>
<text x="285.6" y="107.4">16</text>
<text x="285.6" y="110">17</text>
<text x="285.6" y="112.5">17</text>
<text x="285.6" y="115.1">17</text>
<text x="285.6" y="117.6">17</text>
</g>
</svg>
